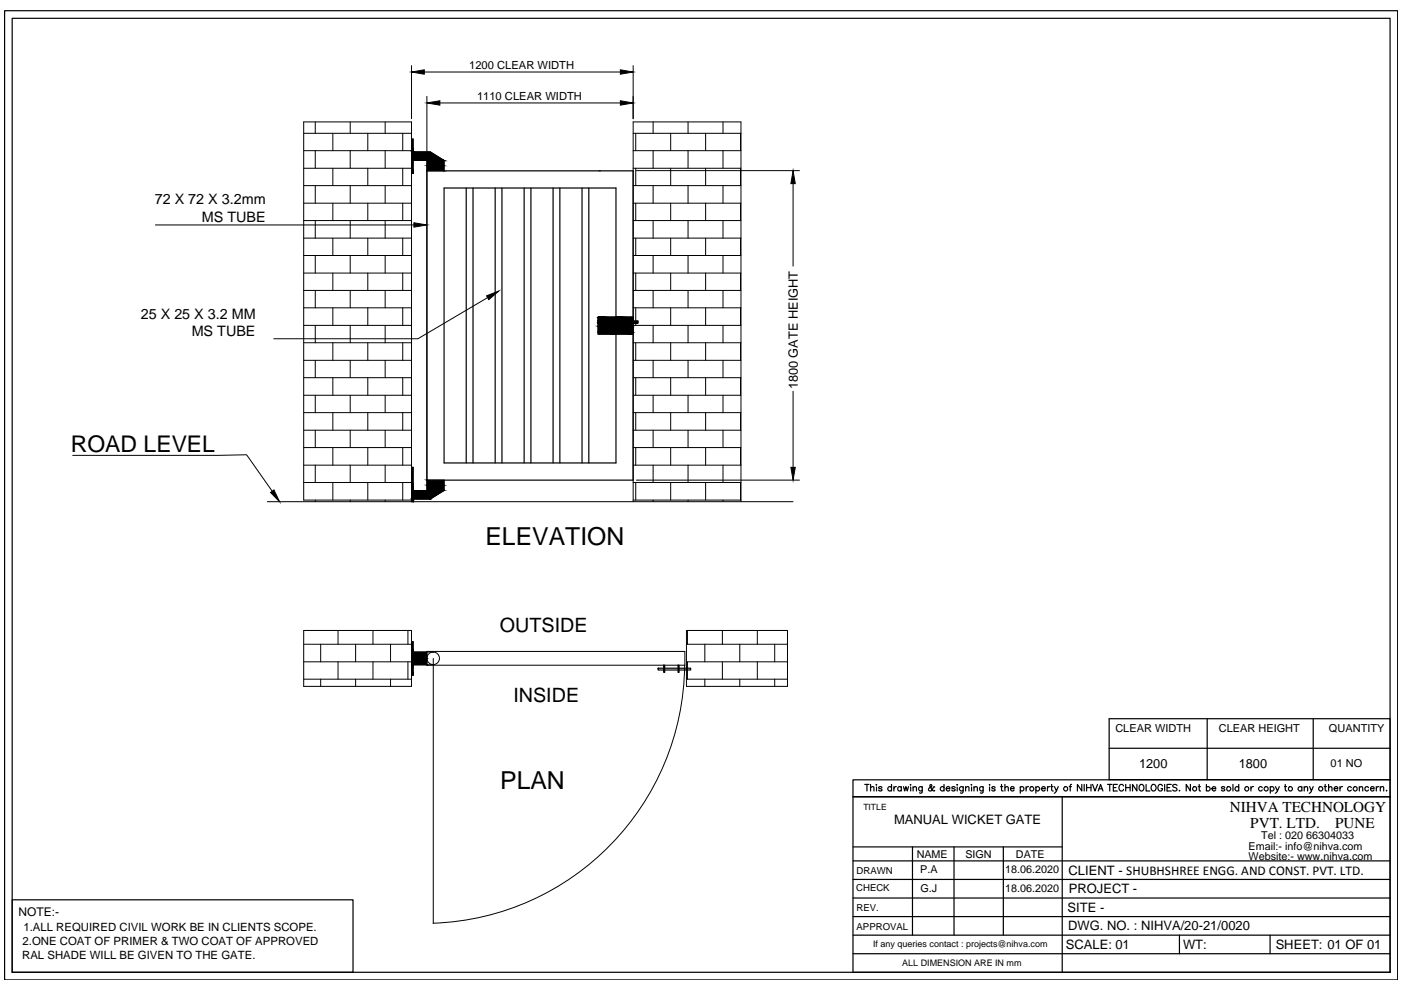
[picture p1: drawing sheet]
<svg xmlns="http://www.w3.org/2000/svg" width="297mm" height="210mm" viewBox="0 0 297 210" stroke-linecap="round" stroke-linejoin="round" font-family="sans-serif">
<!-- layer: 0 -->
<g fill="none" stroke="#000" stroke-width=".21">
<path d="M87.2 13.9v11.3M90 15.3h41.5M134.2 13.9v11.3M64.4 28.3h22.8M64.4 31.9h22.8M64.4 35.7h22.8M64.4 39.4h22.8M66.8 25.9v2.4M66.8 31.9v3.8M66.8 39.4v3.7M70.6 28.3v3.6M70.6 35.7v3.7"/>
<path d="M74.3 25.9v2.4M74.3 31.9v3.8M74.3 39.4v3.7M78 28.3v3.6M78 35.7v3.7M81.7 25.9v2.4M81.7 31.9v3.8M81.7 39.4v3.7M85.4 28.3v3.6M85.4 35.7v3.7M87.2 29.5h.4v7.3h-.4M87.6 34h6.5"/>
<path d="M87.6 32.2h3.6l2.9 1.8M90.5 20.4v12.9M90.5 34v70M90.5 35.1h3.6M93.3 21.8h38.2M94.1 34v2.2M127 36.2h.3M134.2 28.3h22.9M134.2 31.9h22.9M134.2 35.7h22.9M134.2 39.4h22.9M134.8 28.3v3.6"/>
<path d="M134.8 35.7v3.7M134.9 36.2h34.6M138.5 25.9v2.4M138.5 31.9v3.8M138.5 39.4v3.7M142.2 28.3v3.6M142.2 35.7v3.7M145.9 25.9v2.4M145.9 31.9v3.8M145.9 39.4v3.7M149.6 28.3v3.6M149.6 35.7v3.7"/>
<path d="M153.3 25.9v2.4M153.3 31.9v3.8M153.3 39.4v3.7M157 28.3v3.6M157 35.7v3.7M168.1 38.9v17.5M32.9 47.7h54.9M64.4 43.1h22.8M64.4 46.8h22.8M64.4 50.5h22.8M64.4 54.2h22.8M64.4 57.9h22.8"/>
<path d="M66.8 46.8v3.7M66.8 54.2v3.7M70.6 43.1v3.7M70.6 50.5v3.7M70.6 57.9v3.7M74.3 46.8v3.7M74.3 54.2v3.7M78 43.1v3.7M78 50.5v3.7M78 57.9v3.7M81.7 46.8v3.7M81.7 54.2v3.7"/>
<path d="M85.4 43.1v3.7M85.4 50.5v3.7M85.4 57.9v3.7M134.2 43.1h22.9M134.2 46.8h22.9M134.2 50.5h22.9M134.2 54.2h22.9M134.2 57.9h22.9M134.8 43.1v3.7M134.8 50.5v3.7M134.8 57.9v3.7M138.5 46.8v3.7"/>
<path d="M138.5 54.2v3.7M142.2 43.1v3.7M142.2 50.5v3.7M142.2 57.9v3.7M145.9 46.8v3.7M145.9 54.2v3.7M149.6 43.1v3.7M149.6 50.5v3.7M149.6 57.9v3.7M153.3 46.8v3.7M153.3 54.2v3.7M157 43.1v3.7"/>
<path d="M157 50.5v3.7M157 57.9v3.7M64.4 61.6h22.8M64.4 65.3h22.8M64.4 69h22.8M64.4 72.7h22.8M64.4 76.4h22.8M66.8 61.6v3.7M66.8 69v3.7M66.8 76.4v3.7M70.6 65.3v3.7M70.6 72.7v3.7"/>
<path d="M74.3 61.6v3.7M74.3 69v3.7M74.3 76.4v3.7M78 65.3v3.7M78 72.7v3.7M81.7 61.6v3.7M81.7 69v3.7M81.7 76.4v3.7M85.4 65.3v3.7M85.4 72.7v3.7M103.4 63.1l-14.8 8.7h-30.6M128 68.1h-.8v.4h.8"/>
<path d="M128 67.4h.4v1.8h-.4zM130.2 68.5v2h1v-2M130.6 69.2h.2v1.1h-.2zM132.6 67.4h.4v1.8h-.4zM132.6 68.1h-4.2v.4h6.9v-.4h-2.3M134.2 61.6h22.9M134.2 65.3h22.9M134.2 69h22.9M134.2 72.7h22.9M134.2 76.4h22.9M134.8 65.3v3.7M134.8 72.7v3.7"/>
<path d="M138.5 61.6v3.7M138.5 69v3.7M138.5 76.4v3.7M142.2 65.3v3.7M142.2 72.7v3.7M145.9 61.6v3.7M145.9 69v3.7M145.9 76.4v3.7M149.6 65.3v3.7M149.6 72.7v3.7M153.3 61.6v3.7M153.3 69v3.7"/>
<path d="M153.3 76.4v3.7M157 65.3v3.7M157 72.7v3.7M15.4 96.5h30.9l6-.1 5.4 7.7M64.4 80.1h22.8M64.4 83.8h22.8M64.4 87.5h22.8M64.4 91.2h22.8M64.4 94.9h22.8M64.4 98.6h22.8M66.8 83.8v3.7M66.8 91.2v3.7"/>
<path d="M66.8 98.6v3.7M70.6 80.1v3.7M70.6 87.5v3.7M70.6 94.9v3.7M74.3 83.8v3.7M74.3 91.2v3.7M74.3 98.6v3.7M78 80.1v3.7M78 87.5v3.7M78 94.9v3.7M81.7 83.8v3.7M81.7 91.2v3.7"/>
<path d="M81.7 98.6v3.7M85.4 80.1v3.7M85.4 87.5v3.7M85.4 94.9v3.7M87.2 99.1h.4v7.3M134.2 80.1h22.9M134.2 83.8h22.9M134.2 87.5h22.9M134.2 91.2h22.9M134.2 94.9h22.9M134.2 98.6h22.9M134.8 80.1v3.7"/>
<path d="M134.8 87.5v3.7M134.8 94.9v3.7M138.5 83.8v3.7M138.5 91.2v3.7M138.5 98.6v3.7M142.2 80.1v3.7M142.2 87.5v3.7M142.2 94.9v3.7M145.9 83.8v3.7M145.9 91.2v3.7M145.9 98.6v3.7M149.6 80.1v3.7"/>
<path d="M149.6 87.5v3.7M149.6 94.9v3.7M153.3 83.8v3.7M153.3 91.2v3.7M153.3 98.6v3.7M157 80.1v3.7M157 87.5v3.7M157 94.9v3.7M168.1 83v16.1M56.7 106.4h111.4M64.4 102.3h22.8M66.8 106v.4"/>
<path d="M70.6 102.3v3.7M74.3 106v.4M78 102.3v3.7M81.7 106v.4M85.4 102.3v3.7M87.2 106h-22.8v-80.1h22.8v80.5M87.6 104h6.5M90.5 102.9h3.6M94.1 101.8v2.2M94.1 104l-2.9 1.8h-3.6M134.2 106.4v-37.9v2.4h-7.4v-3.7h7.4v.9v-42.2h22.9v80.5M134.2 102.3h22.9"/>
<path d="M134.2 106h22.9M134.8 102.3v3.7M134.9 101.8h34.6M138.5 106v.4M142.2 102.3v3.7M145.9 106v.4M149.6 102.3v3.7M153.3 106v.4M157 102.3v3.7M64.4 133.7h22.8v11.8h-22.8zM64.4 136.6h22.8M68 136.6v3.7"/>
<path d="M71.7 133.7v2.9M75.4 136.6v3.7M79.1 133.7v2.9M82.8 136.6v3.7M86.5 133.7v2.9M87.2 136h.4v7.2h-.4M87.6 138.2h4.3M90.5 138.1h54.7v2.9h-54.7zM91.9 139.6v56.2M145.5 136.6h21.5M145.5 133.7h21.5v11.8h-21.5zM145.8 133.7v2.9"/>
<path d="M149.4 136.6v3.7M153.2 133.7v2.9M156.8 136.6v3.7M160.6 133.7v2.9M164.3 136.6v3.7M64.4 140.3h22.8M64.4 144h22.8M68 144v1.5M71.7 140.3v3.7M75.4 144v1.5M79.1 140.3v3.7M82.8 144v1.5"/>
<path d="M86.5 140.3v3.7M87.6 141h4.3M145.2 141a55.3 55.3 0 0 1-53.4 54.7M145.5 140.3h21.5M145.5 144h21.5M145.8 140.3v3.7M149.4 144v1.5M153.2 140.3v3.7M156.8 144v1.5M160.6 140.3v3.7M164.3 144v1.5"/>
<circle cx="91.8" cy="139.6" r="1.33"/>
</g>
<g fill="#000" stroke="#000" stroke-width=".21">
<path d="M87.2 15.3l2.8-.5v.9zM131.5 14.8l2.7 .5-2.7 .4zM90.5 21.8l2.8-.4v.9zM131.5 21.4l2.7 .4-2.7 .5zM168.1 36.2l.5 2.7h-.9zM87.8 47.2l2.7 .5-2.7 .5zM103.2 62.7l2.5-1-2.1 1.8zM167.7 99.1h.9l-.5 2.7zM57.4 104.4l.7-.5 1.2 2.5z"/>
<path d="M87.2 29.5v2.7h.4zM87.2 29.5h.4v2.7z"/>
<path d="M87.2 32.2v1.8h.4zM87.2 32.2h.4v1.8z"/>
<path d="M87.2 34v2.8h.4zM87.2 34h.4v2.8z"/>
<path d="M87.6 32.2v1.8h6.5zM87.6 32.2h3.6l2.9 1.8z"/>
<path d="M90.5 34v1.1h3.6zM90.5 34h3.6v1.1z"/>
<path d="M90.5 35.1v1.1h3.6zM90.5 35.1h3.6v1.1z"/>
<path d="M126.8 67.2v.2h3.8zM126.8 67.2h3.8v.2z"/>
<path d="M126.8 67.4v.7h1.2zM126.8 67.4h1.2v.7z"/>
<path d="M126.8 68.1v.4h.4zM126.8 68.1h.4v.4z"/>
<path d="M126.8 68.5v.7h1.2zM126.8 68.5h1.2v.7z"/>
<path d="M126.8 69.2v1.1h3.4zM126.8 69.2h3.4v1.1z"/>
<path d="M126.8 70.3v.2h3.4zM126.8 70.3h3.4v.2z"/>
<path d="M126.8 70.5v.4h3.8zM126.8 70.5h3.8v.4z"/>
<path d="M127.2 68.1v.4h.8zM127.2 68.1h.8v.4z"/>
<path d="M128 67.4v.7h.4zM128 67.4h.4v.7z"/>
<path d="M128 68.1v.4h.4zM128 68.1h.4v.4z"/>
<path d="M128 68.5v.7h.4zM128 68.5h.4v.7z"/>
<path d="M128.4 67.4v.7h2.2zM128.4 67.4h2.2v.7z"/>
<path d="M128.4 68.1v.4h6.9zM128.4 68.1h6.9v.4z"/>
<path d="M128.4 68.5v.7h1.8zM128.4 68.5h1.8v.7z"/>
<path d="M128.4 69.2h1.8zM128.4 69.2h1.8z"/>
<path d="M130.2 68.5v.7h1zM130.2 68.5h1v.7z"/>
<path d="M130.2 69.2h.4zM130.2 69.2h.4z"/>
<path d="M130.2 69.2v1.1h.4zM130.2 69.2h.4v1.1z"/>
<path d="M130.2 70.3v.2h1zM130.2 70.3h1v.2z"/>
<path d="M130.6 67.2v.2h3.6zM130.6 67.2h3.6v.2z"/>
<path d="M130.6 67.4v.7h2zM130.6 67.4h2v.7z"/>
<path d="M130.6 70.5v.4h3.6zM130.6 70.5h3.6v.4z"/>
<path d="M130.6 69.2v1.1h.2zM130.6 69.2h.2v1.1z"/>
<path d="M130.8 69.2v1.1h.4zM130.8 69.2h.4v1.1z"/>
<path d="M131.2 68.5v.7h1.4zM131.2 68.5h1.4v.7z"/>
<path d="M131.2 69.2v1.3h3zM131.2 69.2h3v1.3z"/>
<path d="M132.6 67.4v.7h.4zM132.6 67.4h.4v.7z"/>
<path d="M132.6 68.1v.4h.4zM132.6 68.1h.4v.4z"/>
<path d="M132.6 68.5v.7h.4zM132.6 68.5h.4v.7z"/>
<path d="M133 67.4v.7h1.2zM133 67.4h1.2v.7z"/>
<path d="M133 68.5v.7h1.2zM133 68.5h1.2v.7z"/>
<path d="M87.2 99.1v4.9h.4zM87.2 99.1h.4v4.9z"/>
<path d="M87.2 104v1.8h.4zM87.2 104h.4v1.8z"/>
<path d="M87.2 105.8v.2h.4zM87.2 105.8h.4v.2z"/>
<path d="M87.2 106v.4h.4zM87.2 106h.4v.4z"/>
<path d="M87.6 104v1.8h3.6zM87.6 104h6.5l-2.9 1.8z"/>
<path d="M90.5 101.8v1.1h3.6zM90.5 101.8h3.6v1.1z"/>
<path d="M90.5 102.9v1.1h3.6zM90.5 102.9h3.6v1.1z"/>
<path d="M87.2 136v2.2h.4zM87.2 136h.4v2.2z"/>
<path d="M87.2 138.2v1.4h.4zM87.2 138.2h.4v1.4z"/>
<path d="M87.6 138.2v1.4h2.9zM87.6 138.2h2.9v1.4z"/>
<path d="M87.2 139.6v1.4h.4zM87.2 139.6h.4v1.4z"/>
<path d="M87.2 141v2.2h.4zM87.2 141h.4v2.2z"/>
<path d="M87.6 139.6v1.4h2.9zM87.6 139.6h2.9v1.4z"/>
</g>
<g fill="none" stroke="#000" stroke-width=".25">
<path d="M1 2.3h295.3v205.5h-295.3zM2.6 3.9h292.1v202.2h-292.1zM98.8 39.9v58.3M100.3 39.9v58.3M105 39.9v58.3M106.4 39.9v58.3M111.1 39.9v58.3M112.6 39.9v58.3M117.3 39.9v58.3M118.7 39.9v58.3M123.4 39.9v58.3M124.8 39.9v58.3"/>
<path d="M130.6 68.1v-28.2h-36.5v58.3h36.5v-27.7M130.6 69.2v1.1M134.2 68.1v-31.9h-43.7v65.6h43.7v-33.3M139.5 141.7h6.9v.4h-6.9zM140.7 141h.2v1.6h-.2zM143.8 141h.2v1.6h-.2zM235.2 158.7h59.5M235.2 152.4h59.5v12.9h-59.5zM255.9 152.4v12.9M278.4 152.4v12.9M180.8 165.3h113.9v40.8h-113.9v-37.2h113.9h-113.9zM180.8 179.6h44.4"/>
<path d="M183.3 166.3h.9M183.8 166.3v1.4M184.6 167l.3-.2 .4 .1v.8M184.6 166.3v1.4M185.8 166.3v.1zM185.8 166.9v.8M187 167a.4 .4 0 0 0-.4-.2 .4 .4 0 0 0-.3 .2l.6 .3 .1 .2a.4 .4 0 0 1-.4 .2 .4 .4 0 0 1-.3-.2M189 167a.44 .44 0 0 0-.6-.1 .44 .44 0 0 0 0 .7 .44 .44 0 0 0 .6-.1M189 166.3v1.4M189.5 166.8v.9M190 166.8l-.3 .1-.2 .3M191.1 167a.42 .42 0 0 0-.6-.1 .42 .42 0 0 0 0 .7 .42 .42 0 0 0 .6-.1"/>
<path d="M191.1 166.8v.9M191.6 166.8l.2 .9 .3-.9 .3 .9 .2-.9M193.1 166.3v.1zM193.1 166.9v.8M193.5 179.6v18.7M193.6 167l.3-.2 .3 .1 .1 .8M193.6 166.8v.9M195.5 166.8v1.2l-.2 .2-.4-.1M195.5 167a.42 .42 0 0 0-.6-.1 .42 .42 0 0 0 0 .7 .42 .42 0 0 0 .6-.1M198.2 166.9l-.1-.1a1.46 1.46 0 0 1-1 .9l-.2-.4 .7-.6-.2-.4-.3 .2 .1 .4 .6 .7 .3 .1 .1-.1M200.2 167a.44 .44 0 0 0-.7-.1 .44 .44 0 0 0 0 .7 .44 .44 0 0 0 .7-.1M200.2 166.3v1.4"/>
<path d="M200.6 167.2h.8a.39 .39 0 0 0-.4-.4 .39 .39 0 0 0-.4 .4l.1 .3 .2 .2 .5-.2M202.3 179.6v18.7M202.5 167l-.1-.1a.41 .41 0 0 0-.6 .1l.2 .2 .4 .1v.3a.41 .41 0 0 1-.6-.1M202.9 166.3v.1zM202.9 166.9v.8M204.2 166.8l-.1 1.2-.1 .2-.4-.1M204.2 167a.44 .44 0 0 0-.6-.1 .44 .44 0 0 0 0 .7 .44 .44 0 0 0 .6-.1M204.7 167l.4-.2 .3 .1v.8M204.7 166.8v.9M206 166.3v.1zM206 166.9v.8M206.5 167l.3-.2 .3 .1 .1 .8"/>
<path d="M206.5 166.8v.9M208.4 166.8v1.2l-.2 .2-.3-.1M208.4 167a.42 .42 0 0 0-.6-.1 .42 .42 0 0 0 0 .7 .42 .42 0 0 0 .6-.1M209.8 166.3v.1zM209.8 166.9v.8M211 167a.4 .4 0 0 0-.4-.2 .4 .4 0 0 0-.3 .2l.7 .5a.4 .4 0 0 1-.4 .2 .4 .4 0 0 1-.3-.2M212.1 166.8h.5M212.3 166.3v1.2l.1 .1 .3 .1M212.7 179.6v18.7M213.1 167l.3-.2 .3 .1 .1 .8M213.1 166.3v1.4M214.2 167.2h.8a.39 .39 0 0 0-.4-.4 .39 .39 0 0 0-.4 .4l.1 .3 .2 .2 .5-.2"/>
<path d="M216.3 167a.42 .42 0 0 1 .6-.1 .42 .42 0 0 1 0 .7 .42 .42 0 0 1-.6-.1M216.3 166.8v1.4M217.6 166.8v.9M218.1 166.8l-.3 .1-.2 .3M219.6 167a.44 .44 0 0 1 .7-.1 .44 .44 0 0 1 0 .7 .44 .44 0 0 1-.7-.1M219.6 166.8v1.4M220.8 167.2h.8a.4 .4 0 0 0-.4-.4 .4 .4 0 0 0-.4 .4l.3 .5 .5-.2M222.1 166.8v.9M222.6 166.8l-.3 .1-.2 .3M222.8 166.8h.5M223 166.3v1.2l.3 .2M223.6 166.8l.4 .9 .4-.9"/>
<path d="M224 167.7l-.5 .5M225.2 168.9v37.2M226.7 166.8h.5M227.2 166.3l-.3 .1v1.3M229.4 166.3v1.4l-1-1.4v1.4M229.9 166.3v1.4M230.4 166.3v1.4M230.4 167h.9M231.3 166.3v1.4M231.6 166.3l.6 1.4 .5-1.4M232.8 167.7l.5-1.4 .5 1.4M233 167.2h.7"/>
<path d="M234.8 166.3h1M235.3 166.3v1.4M236.1 167h.5M236.9 166.3h-.8v1.4h.8M238.2 166.7a.5 .5 0 0 0-.6-.4 .5 .5 0 0 0-.4 .6v.3a.5 .5 0 0 0 .4 .5 .5 .5 0 0 0 .6-.3M238.7 167h.9M238.7 166.3v1.4M239.6 166.3v1.4M241 166.3v1.4l-.9-1.4v1.4M241.6 166.5l.2-.1a.68 .68 0 0 1 .8 .5 .68 .68 0 0 1-.5 .8 .71 .71 0 0 1-.6-.4 .71 .71 0 0 1 .1-.8zM243 166.3v1.4h.8M244.2 166.5a.51 .51 0 0 1 .6-.2 .51 .51 0 0 1 .3 .6v.3a.53 .53 0 0 1-.5 .5 .53 .53 0 0 1-.5-.5z"/>
<path d="M246.5 166.7a.5 .5 0 0 0-.6-.4 .5 .5 0 0 0-.4 .6v.3a.49 .49 0 0 0 .5 .5 .49 .49 0 0 0 .5-.5h-.3M246.9 166.3v1.4M247.4 167h.6M248.3 166.3h-.9v1.4h.9M249.6 166.5l-.4-.2-.6 .2 .2 .4 .6 .2 .2 .4-.4 .2-.6-.2M250 167.6h.1zM252.4 166.3v1.4l-.9-1.4v1.4M254 166.8h.5M254.3 166.3v1.2l.3 .2M255.8 167a.44 .44 0 0 1 .6-.1 .44 .44 0 0 1 0 .7 .44 .44 0 0 1-.6-.1M255.8 166.3v1.4M257 167.2h.8a.4 .4 0 0 0-.4-.4 .4 .4 0 0 0-.4 .4l.3 .5 .5-.2"/>
<path d="M259.7 167a.4 .4 0 0 0-.4-.2 .4 .4 0 0 0-.3 .2l.6 .3 .1 .2a.4 .4 0 0 1-.4 .2 .4 .4 0 0 1-.3-.2M261.4 166.3v1.4M262.6 167a.44 .44 0 0 0-.6-.1 .44 .44 0 0 0 0 .7 .44 .44 0 0 0 .6-.1M262.6 166.3v1.4M265.2 166.8v.9M265.8 166.8l-.4 .1-.2 .3M267.6 167a.44 .44 0 0 0-.6-.1 .44 .44 0 0 0 0 .7 .44 .44 0 0 0 .6-.1M269.3 167a.44 .44 0 0 1 .7-.1 .44 .44 0 0 1 0 .7 .44 .44 0 0 1-.7-.1M269.3 166.8v1.4M270.4 166.8l.4 .9 .4-.9M270.8 167.7l-.4 .5M272.3 166.8h.5"/>
<path d="M272.5 166.3v1.2l.3 .2M276 167a.44 .44 0 0 0-.6-.1 .44 .44 0 0 0 0 .7 .44 .44 0 0 0 .6-.1M276 166.8v.9M276.5 167l.4-.2 .3 .1v.8M276.5 166.8v.9M277.7 166.8l.3 .9 .4-.9M278 167.7l-.4 .5M280.8 166.8h.4M281 166.3v1.2v.1l.3 .1M281.7 167l.3-.2 .3 .1 .1 .8M281.7 166.3v1.4M282.9 167.2h.7a.39 .39 0 0 0-.3-.4 .39 .39 0 0 0-.4 .4v.3l.3 .2 .4-.2"/>
<path d="M284.1 166.8v.9M284.6 166.8l-.3 .1-.2 .3M286.5 167a.44 .44 0 0 0-.6-.1 .44 .44 0 0 0 0 .7 .44 .44 0 0 0 .6-.1M288.2 167l.3-.2 .3 .1 .1 .8M288.2 166.8v.9M290.2 167a.42 .42 0 0 0-.7-.1 .42 .42 0 0 0 0 .7 .42 .42 0 0 0 .7-.1M290.6 167.2h.7a.39 .39 0 0 0-.3-.4 .39 .39 0 0 0-.4 .4v.3l.3 .2 .4-.2M291.8 166.8v.9M292.3 166.8l-.3 .1-.2 .3M292.7 167l.3-.2 .3 .1 .1 .8M292.7 166.8v.9M293.9 167.6h.1z"/>
<path d="M2.6 190.8h72.2v15.3h-72.2zM180.8 194.3h113.9M180.8 190.4h113.9M180.8 186.5h113.9M180.8 182.5h113.9M180.8 198.3h113.9M250.1 198.3v3.9M269.3 198.3v3.9M180.8 202.2h113.9"/>
<circle cx="218.8" cy="167.2" r=".45"/>
<circle cx="226" cy="167.2" r=".45"/>
<circle cx="253.3" cy="167.2" r=".45"/>
<circle cx="260.5" cy="167.2" r=".45"/>
<circle cx="264.4" cy="167.2" r=".45"/>
<circle cx="268.5" cy="167.2" r=".45"/>
<circle cx="273.6" cy="167.2" r=".45"/>
<circle cx="280" cy="167.2" r=".45"/>
<circle cx="287.3" cy="167.2" r=".45"/>
</g>
<g font-size="5.2">
<text x="102.9" y="115.6">ELEVATION</text>
<text x="106" y="167.3">PLAN</text>
</g>
<text font-size="4.9" x="15" y="95.8">ROAD LEVEL</text>
<g font-size="4.2">
<text x="106" y="134">OUTSIDE</text>
<text x="108.8" y="148.9">INSIDE</text>
</g>
<g font-size="3.2">
<text x="260.7" y="172.2">NIHVA TECHNOLOGY</text>
<text x="265.1" y="175.6">PVT. LTD.</text>
<text x="283.1" y="175.6">PUNE</text>
</g>
<g font-size="3">
<text x="32.8" y="43.3">72 X 72 X 3.2mm</text>
<text x="42.8" y="47">MS TUBE</text>
<text x="29.8" y="67.5">25 X 25 X 3.2 MM</text>
<text x="40.6" y="71.2">MS TUBE</text>
</g>
<g font-size="2.8">
<text x="189.6" y="174.7">MANUAL WICKET GATE</text>
<text x="226.6" y="185.5">CLIENT - SHUBHSHREE ENGG. AND CONST. PVT. LTD.</text>
<text x="226.6" y="189.4">PROJECT -</text>
<text x="226.4" y="193.3">SITE -</text>
<text x="226.5" y="197.3">DWG. NO. : NIHVA/20-21/0020</text>
<text x="226" y="201.2">SCALE: 01</text>
<text x="250.8" y="201.2">WT:</text>
<text x="270.5" y="201.2">SHEET: 01 OF 01</text>
</g>
<g font-size="2.7">
<text x="169.1" y="82.6" transform="rotate(-90 169.1 82.6)">1800 GATE HEIGHT</text>
<text x="241.5" y="162.8">1200</text>
<text x="262.6" y="162.8">1800</text>
</g>
<text font-size="2.5" x="3.9" y="194.3">NOTE:-</text>
<g font-size="2.4">
<text x="99.5" y="14.5">1200 CLEAR WIDTH</text>
<text x="101.1" y="21.1">1110 CLEAR WIDTH</text>
<text x="5" y="197.3">1.ALL REQUIRED CIVIL WORK BE IN CLIENTS SCOPE.</text>
<text x="4.7" y="203.3">RAL SHADE WILL BE GIVEN TO THE GATE.</text>
<text x="4.8" y="200.4">2.ONE COAT OF PRIMER &amp; TWO COAT OF APPROVED</text>
</g>
<g font-size="2.3">
<text x="236.5" y="155.2">CLEAR WIDTH</text>
<text x="258.4" y="155.2">CLEAR HEIGHT</text>
<text x="281.8" y="155.2">QUANTITY</text>
<text x="282.1" y="162.5">01 NO</text>
<text x="267.4" y="177.9">Tel : 020 66304033</text>
<text x="194.4" y="181.9">NAME</text>
<text x="195.1" y="185.1">P.A</text>
<text x="204.7" y="182">SIGN</text>
<text x="213.1" y="185.1">18.06.2020</text>
<text x="215.4" y="181.9">DATE</text>
<text x="264.7" y="180.1">Email:- info@nihva.com</text>
<text x="264.7" y="182.3">Website:- www.nihva.com</text>
<text x="195.2" y="189.1">G.J</text>
<text x="213.1" y="189.2">18.06.2020</text>
</g>
<g font-size="2">
<text x="181.6" y="185.4">DRAWN</text>
<text x="181.5" y="188.8">CHECK</text>
<text x="181.6" y="193.2">REV.</text>
<text x="181.6" y="197.2">APPROVAL</text>
</g>
<g font-size="1.9">
<text x="185.1" y="200.8">If any queries contact : projects@nihva.com</text>
<text x="191.3" y="204.8">ALL DIMENSION ARE IN mm</text>
</g>
<text font-size="1.8" x="183" y="171.7">TITLE</text>
</svg>
